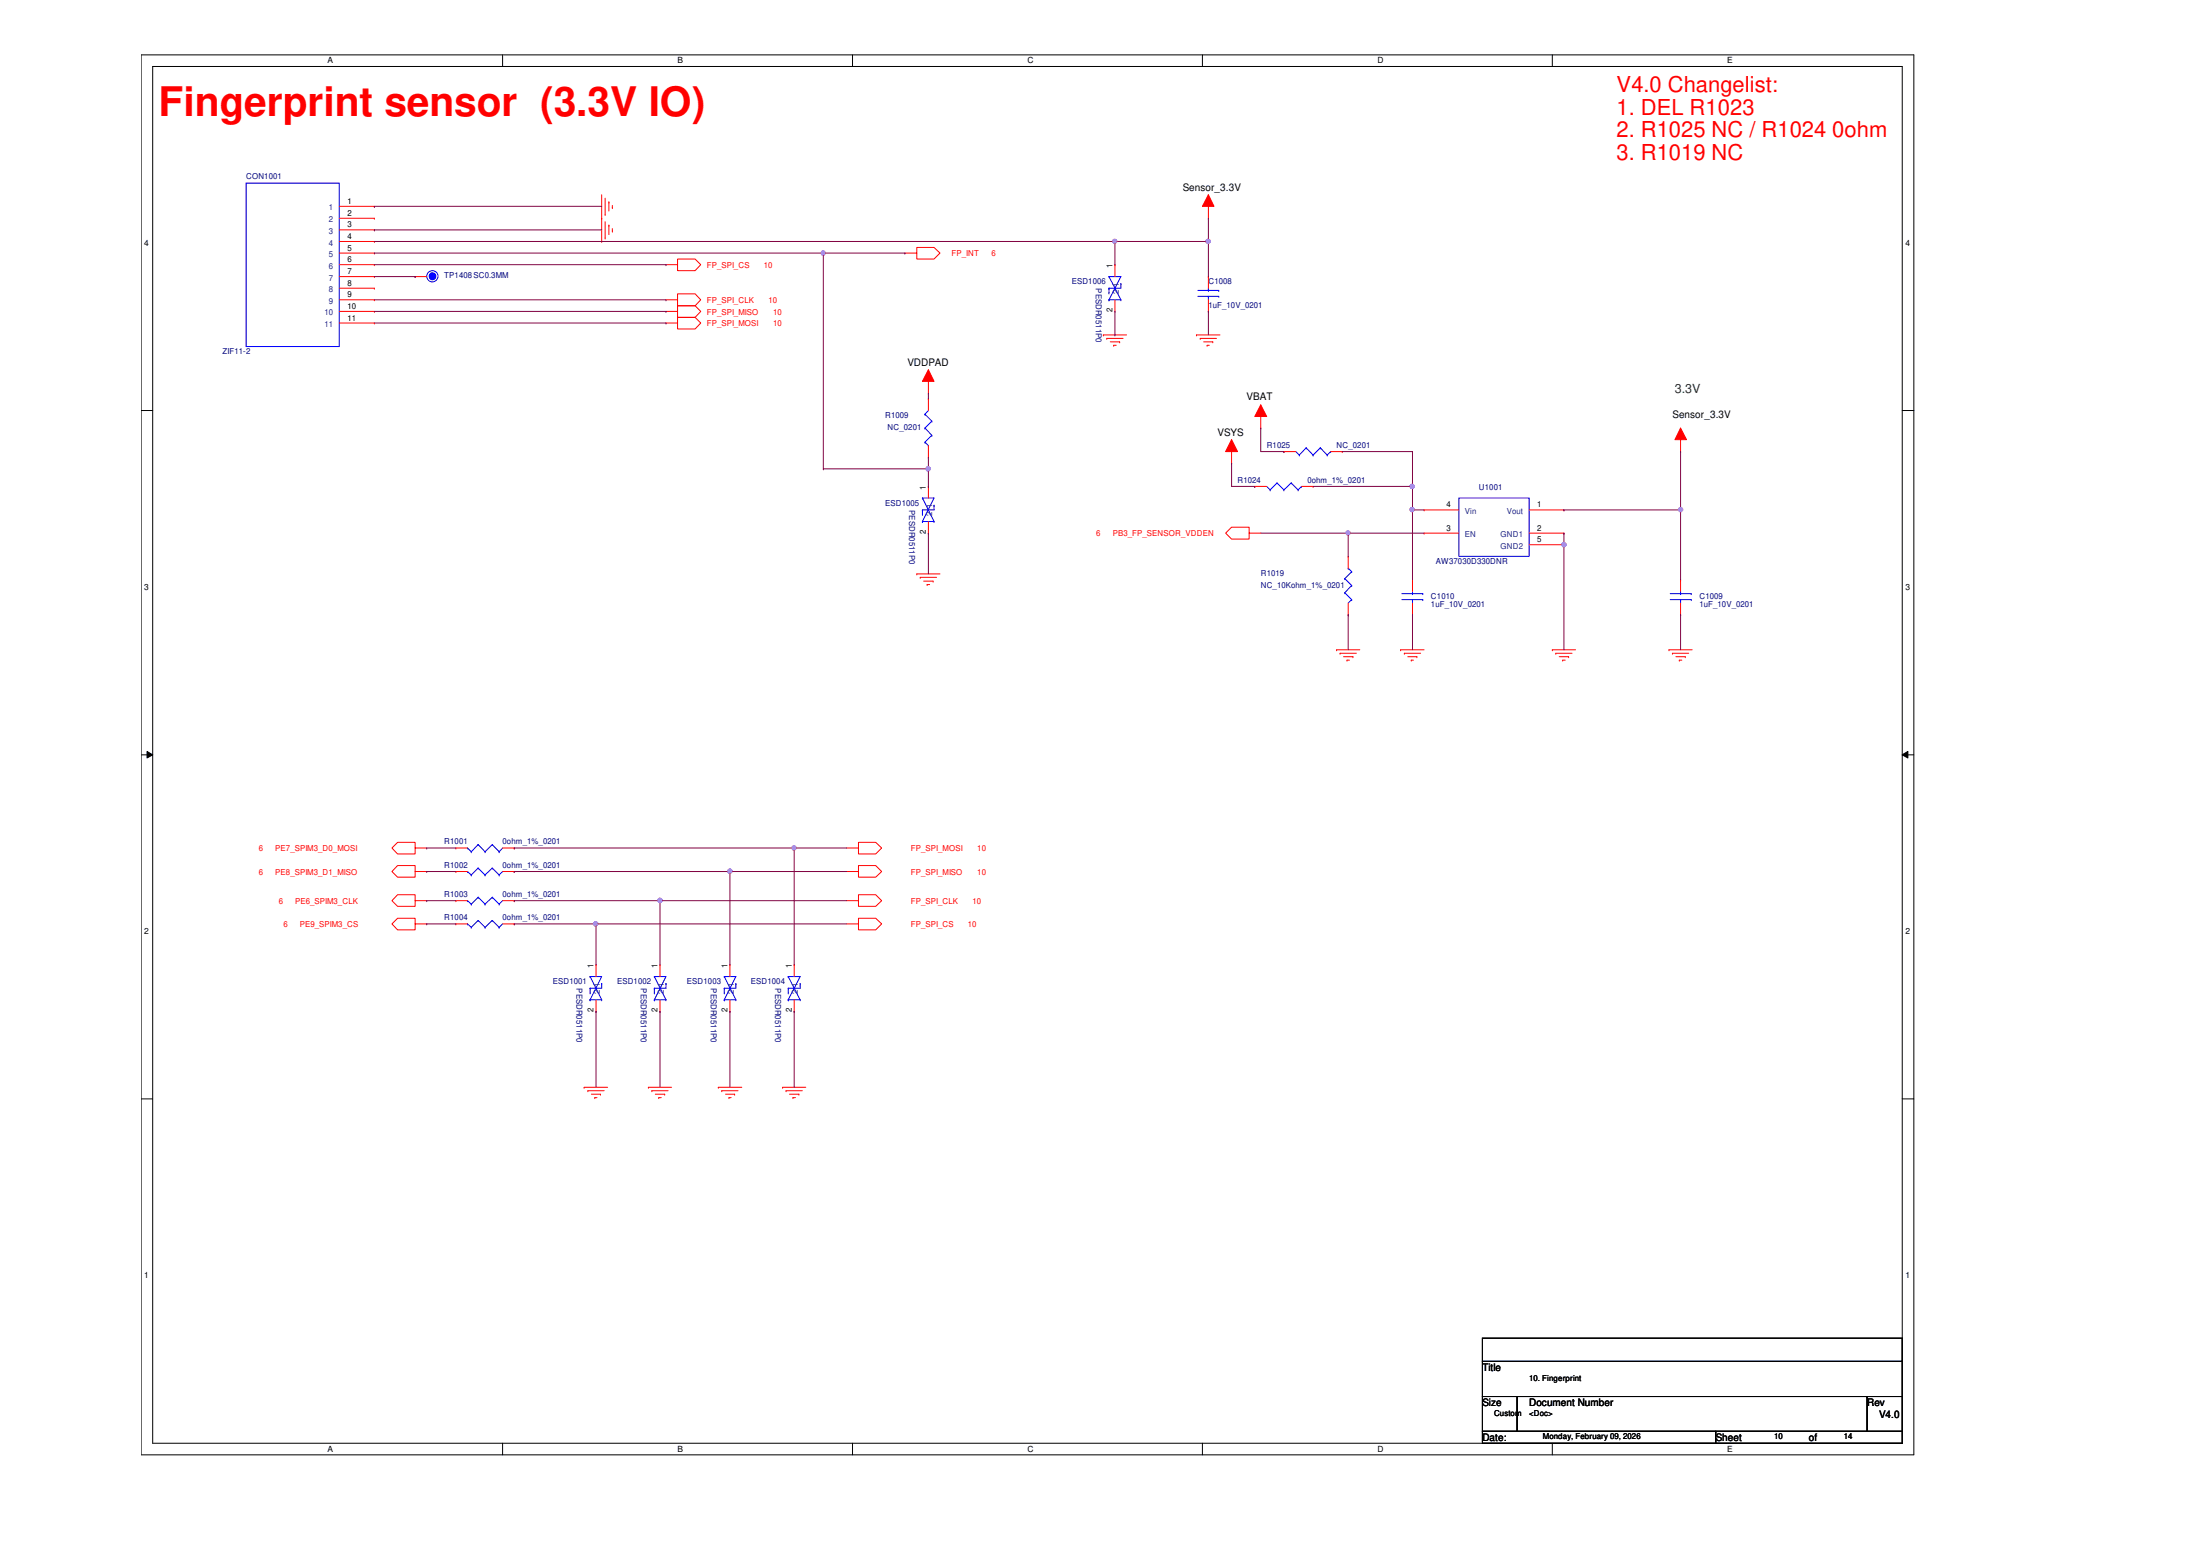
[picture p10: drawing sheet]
<svg xmlns="http://www.w3.org/2000/svg" width="297mm" height="210mm" viewBox="0 0 297 210" stroke-linecap="round" stroke-linejoin="round" font-family="sans-serif">
<path d="M19.1 7.4h239.3v189h-239.3zM20.6 9h236.2v185.8h-236.2z" fill="none" stroke="#000" stroke-width=".14"/>
<g fill="#fff">
<path d="M44.2 7.6h.8v1.2h-.8z"/>
<path d="M44.2 195h.8v1.2h-.8z"/>
</g>
<path d="M67.9 7.4v1.6M67.9 194.8v1.6" fill="none" stroke="#000" stroke-width=".14"/>
<g fill="#fff">
<path d="M91.5 7.6h.7v1.2h-.7z"/>
<path d="M91.5 195h.7v1.2h-.7z"/>
</g>
<path d="M115.1 7.4v1.6M115.1 194.8v1.6" fill="none" stroke="#000" stroke-width=".14"/>
<g fill="#fff">
<path d="M138.7 7.6h.8v1.2h-.8z"/>
<path d="M138.7 195h.8v1.2h-.8z"/>
</g>
<path d="M162.3 7.4v1.6M162.3 194.8v1.6" fill="none" stroke="#000" stroke-width=".14"/>
<g fill="#fff">
<path d="M186 7.6h.7v1.2h-.7z"/>
<path d="M186 195h.7v1.2h-.7z"/>
</g>
<path d="M209.6 7.4v1.6M209.6 194.8v1.6" fill="none" stroke="#000" stroke-width=".14"/>
<g fill="#fff">
<path d="M233.2 7.6h.7v1.2h-.7z"/>
<path d="M233.2 195h.7v1.2h-.7z"/>
<path d="M19.5 32.2h.6v1.2h-.6z"/>
<path d="M257.3 32.2h.6v1.2h-.6z"/>
<path d="M19.5 78.6h.6v1.2h-.6z"/>
<path d="M257.3 78.6h.6v1.2h-.6z"/>
</g>
<path d="M19.1 55.4h1.5M256.8 55.4h1.6" fill="none" stroke="#000" stroke-width=".14"/>
<g fill="#fff">
<path d="M19.5 125.1h.6v1.2h-.6z"/>
<path d="M257.3 125.1h.6v1.2h-.6z"/>
</g>
<path d="M19.1 101.9h1.5M19.9 101.4l.7 .5-.7 .4zM256.8 101.9l.8-.5v.9zM256.8 101.9h1.6" fill="none" stroke="#000" stroke-width=".14"/>
<path d="M19.9 101.4l.7 .5-.7 .4zM256.8 101.9l.8-.5v.9z" fill="#000"/>
<g fill="#fff">
<path d="M19.5 171.5h.6v1.2h-.6z"/>
<path d="M257.3 171.5h.6v1.2h-.6z"/>
</g>
<path d="M19.1 148.3h1.5M256.8 148.3h1.6" fill="none" stroke="#000" stroke-width=".14"/>
<path d="M81.2 29.5h.1M81.2 26.3v3.2M81.7 29h.1M81.7 26.8v2.2M82.2 27.3h.1M82.2 27.3v1.2M82.7 28h.1M82.7 27.7v.3" fill="none" stroke="#f00" stroke-width=".14"/>
<path d="M125.3 49.9l.8 1.6h-1.6z" fill="#f00"/>
<g fill="none" stroke="#f00" stroke-width=".14">
<path d="M125.3 49.9l.8 1.6h-1.6zM125.3 49.9v3.2M161.5 45.2h.1M161.5 45.2h3.2M162.1 45.7h.1M162.1 45.7h2.2M162.5 46.1h1.2M163 46.6h.1M163 46.6h.3M163.7 46.1h.1M189.1 87.7h.1M189.1 87.7h3.2"/>
<path d="M189.6 88.2h.1M189.6 88.2h2.2M190.1 88.6h1.2M190.5 89.1h.1M190.5 89.1h.3M191.3 88.6h.1"/>
</g>
<path d="M170.2 54.7l.8 1.5h-1.6z" fill="#f00"/>
<g fill="none" stroke="#f00" stroke-width=".14">
<path d="M170.2 54.7l.8 1.5h-1.6zM170.2 54.7v3.1M180.5 87.7h.1M180.5 87.7h3.1M180.9 88.2h.1M180.9 88.2h2.2M181.4 88.6h1.3M181.9 89.1h.1M181.9 89.1h.3M182.7 88.6h.1M209.6 87.7h.1M209.6 87.7h3.1"/>
<path d="M210.1 88.2h.1M210.1 88.2h2.2M210.5 88.6h1.3M211 89.1h.1M211 89.1h.3M211.8 88.6h.1M225.3 87.7h.1M225.3 87.7h3.2M225.8 88.2h.1M225.8 88.2h2.2M226.3 88.6h1.2M226.7 89.1h.1"/>
<path d="M226.7 89.1h.4M227.5 88.6h.1"/>
</g>
<path d="M163.2 26.3l.7 1.6h-1.6z" fill="#f00"/>
<path d="M81.2 32.6h.1M81.2 29.5v3.1M81.7 32.1h.1M81.7 29.9v2.2M82.2 30.4h.1M82.2 30.4v1.3M82.7 31.2h.1M82.7 30.9v.3M163.2 26.3l.7 1.6h-1.6zM163.2 26.3v3.2" fill="none" stroke="#f00" stroke-width=".14"/>
<path d="M226.9 57.8l.8 1.6h-1.6z" fill="#f00"/>
<g fill="none" stroke="#f00" stroke-width=".14">
<path d="M149 45.2h.1M149 45.2h3.1M149.4 45.7h.1M149.4 45.7h2.2M149.9 46.1h1.3M150.4 46.6h.1M150.4 46.6h.3M151.2 46.1h.1M226.9 57.8l.8 1.6h-1.6zM226.9 57.8v3.2M123.8 77.5h.1M123.8 77.5h3.1"/>
<path d="M124.2 77.9h.1M124.2 77.9h2.2M124.7 78.4h1.3M125.2 78.9h.1M125.2 78.9h.3M126 78.4h.1M78.9 146.8h.1M78.9 146.8h3.1M79.4 147.2h.1M79.4 147.2h2.2M79.8 147.7h1.3M80.3 148.2h.1"/>
<path d="M80.3 148.2h.3M81.1 147.7h.1M87.5 146.8h.1M87.5 146.8h3.2M88 147.2h.1M88 147.2h2.2M88.5 147.7h1.2M88.9 148.2h.1M88.9 148.2h.4M89.7 147.7h.1M97 146.8h.1M97 146.8h3.2"/>
<path d="M97.5 147.2h.1M97.5 147.2h2.2M98 147.7h1.2M98.4 148.2h.1M98.4 148.2h.3M99.2 147.7h.1M105.7 146.8h.1M105.7 146.8h3.1M106.1 147.2h.1M106.1 147.2h2.2M106.6 147.7h1.3M107.1 148.2h.1"/>
<path d="M107.1 148.2h.3M107.9 147.7h.1"/>
</g>
<path d="M166.3 59.4l.8 1.6h-1.6z" fill="#f00"/>
<g fill="none" stroke="#f00" stroke-width=".14">
<path d="M89.9 35.7h1.6v-.7h2.4l.7 .7-.7 .8h-2.4v-.8M122.2 34.2h1.6v-.8h2.3l.8 .8-.8 .8h-2.3v-.8M163.2 37.3h.1M163.2 37.3v1.6M89.9 40.5h1.6v-.8h2.4l.7 .8-.7 .8h-2.4v-.8M89.9 42h1.6v-.7h2.4l.7 .7-.7 .8h-2.4v-.8M89.9 43.6h1.6v-.8h2.4l.7 .8-.7 .8h-2.4v-.8M163.2 42h.1M163.2 40.5v1.5M166.3 59.4l.8 1.6h-1.6zM166.3 59.4v3.1M125.3 65.7h.1"/>
<path d="M125.3 72h.1M125.3 65.7v1.5M125.3 70.4v1.6M168.7 72v.8h-2.4l-.8-.8 .8-.8h2.4v.8h1.5M169.4 65.7h.1M169.4 65.7h1.6M175.7 65.7h1.6M177.3 65.7h.1M182 75.1h.1M182 75.1v1.6M226.9 78.3h.1M226.9 78.3v1.5"/>
<path d="M182 83h.1M182 81.4v1.6M226.9 83h.1M226.9 81.4v1.6M56 117.6v.8h-2.3l-.8-.8 .8-.8h2.3v.8h1.6M56 114.5v.8h-2.3l-.8-.8 .8-.8h2.3v.8h1.6M114.3 114.5h1.6v-.8h2.3l.8 .8-.8 .8h-2.3v-.8M114.3 117.6h1.6v-.8h2.3l.8 .8-.8 .8h-2.3v-.8M56 124.7v.8h-2.3l-.8-.8 .8-.7h2.3v.7h1.6M56 121.6v.7h-2.3l-.8-.7 .8-.8h2.3v.8h1.6M61.6 121.6h.1M61.6 124.7h.1"/>
<path d="M61.6 121.6h1.5M61.6 124.7h1.5M67.9 121.6h1.5M67.9 124.7h1.5M69.4 121.6h.1M69.4 124.7h.1M98.6 130.2h.1M98.6 136.5h.1M98.6 130.2v1.6M98.6 135v1.5M107.2 130.2h.1M107.2 136.5h.1"/>
<path d="M107.2 130.2v1.6M107.2 135v1.5M114.3 121.6h1.6v-.8h2.3l.8 .8-.8 .7h-2.3v-.7M114.3 124.7h1.6v-.7h2.3l.8 .7-.8 .8h-2.3v-.8"/>
</g>
<path d="M200.2 180.6h56.6v3.2h-56.6zM200.2 183.8h56.6v4.7h-56.6zM200.2 188.5h4.7v4.7h-4.7zM200.2 193.2h31.4v1.6h-31.4zM204.9 188.5h47.2v4.7h-47.2zM231.6 193.2h25.2v1.6h-25.2zM252.1 188.5h4.7v4.7h-4.7z" fill="none" stroke="#000" stroke-width=".14"/>
<g fill="none" stroke="#00f" stroke-width=".14">
<path d="M161.7 39.2h2.8M163.2 39.2h.1M163.2 38.9v.3M164.5 39.2h.1M161.7 40h2.8M163.2 40h.1M163.2 40v.5M164.5 40h.1M124.5 70.4h.1M124.5 67.2h.1M124.5 68.8h.1M124.5 69.4h.1"/>
<path d="M124.5 67.2h1.6l-1.6 3.2M124.5 67.2l1.6 3.2M124.5 70.4h1.6M124.5 68.8v.6M126.1 70.4h.1M126.1 68.2h.1M126.1 68.2v.6h-1.6M171 65.7l.5 .4M171.5 66.1h.1M172.4 65.2h.1M172.4 65.2l-.9 .9M172.4 65.2l1 .9"/>
<path d="M173.4 66.1h.1M174.3 65.2h.1M174.3 65.2l-.9 .9M174.3 65.2l1 .9M175.3 66.1h.1M175.7 65.7h.1M175.7 65.7l-.4 .4M181.6 78.1h.1M181.6 78.1l.9 .9M182 76.7h.1M182 76.7l.5 .5M182.5 79h.1"/>
<path d="M182.5 77.2h.1M182.5 79l-.9 1M182.5 77.2l-.9 .9M226.9 79.8v.3M181.6 80h.1M181.6 80l.9 .9M182.5 80.9h.1M182.5 80.9l-.5 .5M225.5 80.9h2.8M225.5 80.1h2.8M226.9 80.1h.1M226.9 80.9h.1"/>
<path d="M226.9 80.9v.5M228.3 80.9h.1M228.3 80.1h.1M63.1 121.6h.1M63.1 124.7h.1M63.1 121.6l.5 .4M63.1 124.7l.5 .5M63.6 122h.1M63.6 125.2h.1M64.6 121.1h.1M64.6 124.2h.1M64.6 121.1l.9 .9"/>
<path d="M64.6 121.1l-1 .9M64.6 124.2l.9 1M64.6 124.2l-1 1M65.5 122h.1M65.5 125.2h.1M66.5 121.1h.1M66.5 124.2h.1M66.5 121.1l.9 .9M66.5 121.1l-1 .9M66.5 124.2l.9 1M66.5 124.2l-1 1M67.4 122h.1"/>
<path d="M67.4 125.2h.1M67.9 121.6l-.5 .4M67.9 124.7l-.5 .5M97.8 135h.1M97.8 131.8h.1M97.8 133.4h.1M97.8 134h.1M97.8 131.8h1.6l-1.6 3.2M97.8 131.8l1.6 3.2M97.8 135h1.6M97.8 133.4v.6M99.4 135h.1"/>
<path d="M99.4 132.8h.1M99.4 132.8v.6h-1.6M106.4 135h.1M106.4 131.8h.1M106.4 133.4h.1M106.4 134h.1M106.4 131.8h1.6l-1.6 3.2M106.4 135h1.6M106.4 131.8l1.6 3.2M106.4 133.4v.6M108 135h.1M108 132.8h.1"/>
<path d="M108 132.8v.6h-1.6"/>
</g>
<circle cx="58.4" cy="37.3" r=".46" fill="#00f"/>
<g fill="none" stroke="#00f" stroke-width=".14">
<path d="M33.2 24.7h12.6v22.1h-12.6zM149.7 37.3h.1M149.7 38.9h.1M149.7 39.5h.1M149.7 37.3h1.6l-1.6 3.2M149.7 37.3l1.6 3.2M149.7 38.9v.6M151.3 38.3h.1M151.3 38.3v.6h-1.6M124.9 55.9h.1M124.9 57.8h.1M124.9 59.7h.1"/>
<path d="M124.9 55.9l.9 1M124.9 57.8l.9 1M124.9 59.7l.4 .5M125.3 55.4l-.4 .5M125.8 56.9h.1M125.8 58.8h.1M125.8 56.9l-.9 .9M125.8 58.8l-.9 .9M149.7 40.5h.1M149.7 40.5h1.6M151.3 40.5h.1M125.3 60.2h.1"/>
<path d="M175 61l.4 .4M175.4 61.4h.1M176.4 60.5h.1M176.4 60.5l-1 .9M176.4 60.5l.9 .9M177.3 61.4h.1M178.3 60.5h.1M178.3 60.5l-1 .9M178.3 60.5l.9 .9M179.2 61.4h.1M179.7 61h.1M179.7 61l-.5 .4"/>
<path d="M190.7 79.8v.3M197 67.2h9.5v7.9h-9.5zM189.3 80.9h2.8M189.3 80.1h2.8M190.7 80.1h.1M190.7 80.9h.1M190.7 80.9v.5M192.1 80.9h.1M192.1 80.1h.1M63.1 114.5h.1M63.1 117.6h.1M63.1 114.5l.5 .5"/>
<path d="M63.1 117.6l.5 .5M63.6 115h.1M63.6 118.1h.1M64.6 114h.1M64.6 117.2h.1M64.6 114l.9 1M64.6 114l-1 1M64.6 117.2l.9 .9M64.6 117.2l-1 .9M65.5 115h.1M65.5 118.1h.1M66.5 114h.1"/>
<path d="M66.5 117.2h.1M66.5 114l.9 1M66.5 114l-1 1M66.5 117.2l.9 .9M66.5 117.2l-1 .9M67.4 115h.1M67.4 118.1h.1M67.9 114.5l-.5 .5M67.9 117.6l-.5 .5M79.7 135h.1M79.7 131.8h.1M79.7 133.4h.1"/>
<path d="M79.7 134h.1M79.7 131.8h1.5l-1.5 3.2M79.7 131.8l1.5 3.2M79.7 135h1.5M79.7 133.4v.6M81.2 135h.1M81.2 132.8h.1M81.2 132.8v.6h-1.5M88.3 135h.1M88.3 131.8h.1M88.3 133.4h.1M88.3 134h.1"/>
<path d="M88.3 131.8h1.6l-1.6 3.2M88.3 135h1.6M88.3 131.8l1.6 3.2M88.3 133.4v.6M89.9 135h.1M89.9 132.8h.1M89.9 132.8v.6h-1.6"/>
<circle cx="58.4" cy="37.3" r=".46"/>
<circle cx="58.4" cy="37.3" r=".76"/>
</g>
<g fill="none" stroke="#f00" stroke-width=".14">
<path d="M45.8 37.3h4.7M45.8 27.9h4.7M45.8 29.5h4.7M45.8 31h4.7M45.8 32.6h4.7M45.8 34.2h4.7M45.8 35.7h4.7M45.8 38.9h4.7M50.5 27.9h.1M50.5 29.5h.1M50.5 31h.1M50.5 32.6h.1"/>
<path d="M50.5 34.2h.1M50.5 35.7h.1M50.5 37.3h.1M50.5 38.9h.1M56 37.3h.1M56 37.3h1.6M150.5 35.7h.1M150.5 35.7v1.6M45.8 40.5h4.7M45.8 42h4.7M45.8 43.6h4.7M50.5 40.5h.1"/>
<path d="M50.5 42h.1M50.5 43.6h.1M125.3 53.8h.1M125.3 53.8v1.6M150.5 42h.1M150.5 40.5v1.5M125.3 61.7h.1M125.3 60.2v1.5M173.4 61h.1M173.4 61h1.6M179.7 61h1.5M181.2 61h.1"/>
<path d="M190.7 78.3h.1M190.7 78.3v1.5M192.3 72h.1M192.3 68.8h.1M192.3 68.8h4.7M192.3 72h4.7M206.5 68.8h4.7M206.5 72h4.7M206.5 73.5h4.7M211.2 68.8h.1M211.2 72h.1M211.2 73.5h.1"/>
<path d="M190.7 83h.1M190.7 81.4v1.6M61.6 114.5h.1M61.6 117.6h.1M61.6 114.5h1.5M61.6 117.6h1.5M67.9 114.5h1.5M67.9 117.6h1.5M69.4 114.5h.1M69.4 117.6h.1M80.5 130.2h.1M80.5 136.5h.1"/>
<path d="M80.5 130.2v1.6M80.5 135v1.5M89.1 130.2h.1M89.1 136.5h.1M89.1 130.2v1.6M89.1 135v1.5"/>
</g>
<path d="M50.5 27.9h.1M50.5 27.9h30.7M50.5 34.2h60.7M111.2 34.2h.1" fill="none" stroke="#800040" stroke-width=".14"/>
<circle cx="111.1" cy="34.2" r=".29" fill="#f0f"/>
<circle cx="111.1" cy="34.2" r=".29" fill="none" stroke="#f0f" stroke-width=".14"/>
<path d="M50.5 32.6h100M150.5 32.6h.1M125.3 63.3h.1M125.3 61.7v1.6" fill="none" stroke="#800040" stroke-width=".14"/>
<circle cx="150.5" cy="32.6" r=".29" fill="#f0f"/>
<circle cx="150.5" cy="32.6" r=".29" fill="none" stroke="#f0f" stroke-width=".14"/>
<path d="M163.2 32.6h.1M163.2 32.6v4.7M163.2 42h.1M163.2 42v3.2M170.2 72h11.8M182 72h.1" fill="none" stroke="#800040" stroke-width=".14"/>
<circle cx="182" cy="71.9" r=".29" fill="#f0f"/>
<circle cx="182" cy="71.9" r=".29" fill="none" stroke="#f0f" stroke-width=".14"/>
<path d="M182 72h.1M182 72h10.3M190.7 65.7h.1M190.7 61v4.7M211.2 68.8h.1M211.2 72h.1M211.2 73.5h.1M211.2 68.8h15.7M211.2 72v15.7M226.9 83h.1M226.9 83v4.7" fill="none" stroke="#800040" stroke-width=".14"/>
<circle cx="211.2" cy="73.5" r=".3" fill="#f0f"/>
<circle cx="211.2" cy="73.5" r=".3" fill="none" stroke="#f0f" stroke-width=".14"/>
<g fill="none" stroke="#800040" stroke-width=".14">
<path d="M163.2 29.5h.1M163.2 29.5v3.1M170.2 57.8h.1M170.2 57.8v3.2h3.2M173.4 61h.1M181.2 61h9.5M182 72h.1M182 72v3.1M190.7 61h.1M182 83h.1M182 83v4.7M190.7 83h.1"/>
<path d="M190.7 83v4.7"/>
</g>
<circle cx="163.1" cy="32.6" r=".29" fill="#f0f"/>
<circle cx="163.1" cy="32.6" r=".29" fill="none" stroke="#f0f" stroke-width=".14"/>
<path d="M50.5 31h.1M50.5 31h30.7M50.5 40.5h39.4M50.5 42h39.4M50.5 43.6h39.4M89.9 40.5h.1M89.9 42h.1M89.9 43.6h.1M226.9 68.8h.1M226.9 68.8v9.5M69.4 117.6h.1M69.4 117.6h29.2" fill="none" stroke="#800040" stroke-width=".14"/>
<circle cx="98.6" cy="117.6" r=".3" fill="#f0f"/>
<circle cx="98.6" cy="117.6" r=".3" fill="none" stroke="#f0f" stroke-width=".14"/>
<path d="M69.4 121.6h.1M69.4 121.6h19.7" fill="none" stroke="#800040" stroke-width=".14"/>
<circle cx="89.1" cy="121.5" r=".3" fill="#f0f"/>
<circle cx="89.1" cy="121.5" r=".3" fill="none" stroke="#f0f" stroke-width=".14"/>
<path d="M69.4 124.7h.1M69.4 124.7h11.1" fill="none" stroke="#800040" stroke-width=".14"/>
<circle cx="80.4" cy="124.7" r=".3" fill="#f0f"/>
<circle cx="80.4" cy="124.7" r=".3" fill="none" stroke="#f0f" stroke-width=".14"/>
<path d="M57.6 117.6h.1M57.6 114.5h.1M57.6 117.6h4M57.6 114.5h4M69.4 114.5h.1M69.4 114.5h37.8M57.6 124.7h.1M57.6 121.6h.1M57.6 124.7h4M57.6 121.6h4" fill="none" stroke="#800040" stroke-width=".14"/>
<circle cx="107.2" cy="114.5" r=".29" fill="#f0f"/>
<circle cx="107.2" cy="114.5" r=".29" fill="none" stroke="#f0f" stroke-width=".14"/>
<path d="M50.5 35.7h39.4M89.9 35.7h.1M125.3 53.1h.1M125.3 53.1v.7M226.9 61h.1M226.9 61v7.8" fill="none" stroke="#800040" stroke-width=".14"/>
<circle cx="226.9" cy="68.8" r=".3" fill="#f0f"/>
<circle cx="226.9" cy="68.8" r=".3" fill="none" stroke="#f0f" stroke-width=".14"/>
<g fill="none" stroke="#800040" stroke-width=".14">
<path d="M150.5 32.6h.1M150.5 32.6v3.1M150.5 32.6h12.7M163.2 32.6h.1M150.5 45.2h.1M150.5 42v3.2M125.3 72h.1M125.3 72v5.5M177.3 65.7h13.4M190.7 65.7h.1M190.7 68.8h.1M190.7 65.7v3.1"/>
<path d="M98.6 117.6h.1M98.6 117.6v12.6M98.6 117.6h15.7M107.2 114.5h.1M107.2 114.5v15.7M107.2 114.5h7.1M80.5 136.5h.1M80.5 124.7h.1M80.5 124.7v5.5M80.5 136.5v10.3M80.5 124.7h33.8M89.1 136.5h.1"/>
<path d="M89.1 121.6h.1M89.1 121.6v8.6M89.1 136.5v10.3M89.1 121.6h25.2M98.6 136.5h.1M98.6 136.5v10.3M107.2 136.5h.1M107.2 136.5v10.3"/>
</g>
<circle cx="190.7" cy="65.7" r=".3" fill="#f0f"/>
<circle cx="190.7" cy="65.7" r=".3" fill="none" stroke="#f0f" stroke-width=".14"/>
<path d="M111.2 34.2v29.1M111.2 63.3h.1M111.2 63.3h14.1M125.3 63.3h.1M125.3 65.7h.1M125.3 63.3v2.4M166.3 62.5h.1M166.3 62.5v3.2h3.1M169.4 65.7h.1" fill="none" stroke="#800040" stroke-width=".14"/>
<circle cx="125.3" cy="63.3" r=".3" fill="#f0f"/>
<circle cx="125.3" cy="63.3" r=".3" fill="none" stroke="#f0f" stroke-width=".14"/>
<path d="M111.2 34.2h11M122.2 34.2h.1M190.7 68.8h.1M190.7 68.8v9.5" fill="none" stroke="#800040" stroke-width=".14"/>
<circle cx="190.7" cy="68.8" r=".3" fill="#f0f"/>
<circle cx="190.7" cy="68.8" r=".3" fill="none" stroke="#f0f" stroke-width=".14"/>
<path d="M50.5 37.3h5.5M56 37.3h.1M190.7 68.8h.1M190.7 68.8h1.6" fill="none" stroke="#800040" stroke-width=".14"/>
<circle cx="111.1" cy="34.2" r=".29" fill="#f0f"/>
<circle cx="111.1" cy="34.2" r=".29" fill="none" stroke="#f0f" stroke-width=".14"/>
<circle cx="150.5" cy="32.6" r=".29" fill="#f0f"/>
<circle cx="150.5" cy="32.6" r=".29" fill="none" stroke="#f0f" stroke-width=".14"/>
<circle cx="182" cy="71.9" r=".29" fill="#f0f"/>
<circle cx="182" cy="71.9" r=".29" fill="none" stroke="#f0f" stroke-width=".14"/>
<circle cx="211.2" cy="73.5" r=".3" fill="#f0f"/>
<circle cx="211.2" cy="73.5" r=".3" fill="none" stroke="#f0f" stroke-width=".14"/>
<circle cx="163.1" cy="32.6" r=".29" fill="#f0f"/>
<circle cx="163.1" cy="32.6" r=".29" fill="none" stroke="#f0f" stroke-width=".14"/>
<circle cx="98.6" cy="117.6" r=".3" fill="#f0f"/>
<circle cx="98.6" cy="117.6" r=".3" fill="none" stroke="#f0f" stroke-width=".14"/>
<circle cx="89.1" cy="121.5" r=".3" fill="#f0f"/>
<circle cx="89.1" cy="121.5" r=".3" fill="none" stroke="#f0f" stroke-width=".14"/>
<circle cx="80.4" cy="124.7" r=".3" fill="#f0f"/>
<circle cx="80.4" cy="124.7" r=".3" fill="none" stroke="#f0f" stroke-width=".14"/>
<circle cx="107.2" cy="114.5" r=".29" fill="#f0f"/>
<circle cx="107.2" cy="114.5" r=".29" fill="none" stroke="#f0f" stroke-width=".14"/>
<circle cx="226.9" cy="68.8" r=".3" fill="#f0f"/>
<circle cx="226.9" cy="68.8" r=".3" fill="none" stroke="#f0f" stroke-width=".14"/>
<circle cx="190.7" cy="65.7" r=".3" fill="#f0f"/>
<circle cx="190.7" cy="65.7" r=".3" fill="none" stroke="#f0f" stroke-width=".14"/>
<circle cx="125.3" cy="63.3" r=".3" fill="#f0f"/>
<circle cx="125.3" cy="63.3" r=".3" fill="none" stroke="#f0f" stroke-width=".14"/>
<circle cx="190.7" cy="68.8" r=".3" fill="#f0f"/>
<circle cx="190.7" cy="68.8" r=".3" fill="none" stroke="#f0f" stroke-width=".14"/>
<text font-size="5.5" fill="#f00" x="21.4" y="15.7">Fingerprint sensor (3.3V IO)</text>
<g font-size="3" fill="#f00">
<text x="218.3" y="12.4">V4.0 Changelist:</text>
<text x="218.3" y="15.5">1. DEL R1023</text>
<text x="218.3" y="18.5">2. R1025 NC / R1024 0ohm</text>
<text x="218.3" y="21.6">3. R1019 NC</text>
</g>
<text font-size="1.7" fill="#008000" x="226.1" y="53">3.3V</text>
<g font-size="1.4">
<text x="159.7" y="25.7">Sensor_3.3V</text>
<text x="122.5" y="49.4">VDDPAD</text>
<text x="164.4" y="58.8">VSYS</text>
<text x="168.3" y="54.1">VBAT</text>
<text x="225.8" y="56.4">Sensor_3.3V</text>
<text x="200.2" y="185.1">Title</text>
<text x="200.2" y="189.8">Size</text>
<text x="206.5" y="189.8">Document Number</text>
<text x="252.1" y="189.8">Rev</text>
<text x="253.7" y="191.4">V4.0</text>
<text x="200.2" y="194.5">Date:</text>
<text x="231.6" y="194.5">Sheet</text>
<text x="244.2" y="194.5">of</text>
</g>
<g font-size="1.1">
<text x="44.2" y="8.6">A</text>
<text x="91.5" y="8.6">B</text>
<text x="138.7" y="8.6">C</text>
<text x="186" y="8.6">D</text>
<text x="233.2" y="8.6">E</text>
<text x="46.9" y="27.5">1</text>
<text x="46.9" y="29.1">2</text>
<text x="19.5" y="33.1">4</text>
<text x="46.9" y="30.7">3</text>
<text x="46.9" y="32.3">4</text>
<text x="46.9" y="33.8">5</text>
<text x="46.9" y="35.4">6</text>
<text x="257.3" y="33.1">4</text>
<text x="46.9" y="37">7</text>
<text x="46.9" y="38.6">8</text>
<text x="46.9" y="40.1">9</text>
<text x="46.9" y="41.7">10</text>
<text x="150.2" y="36.2" transform="rotate(-90 150.2 36.2)">1</text>
<text x="46.9" y="43.3">11</text>
<text x="150.2" y="42.2" transform="rotate(-90 150.2 42.2)">2</text>
<text x="125" y="66.1" transform="rotate(-90 125 66.1)">1</text>
<text x="195.3" y="71.6">3</text>
<text x="195.3" y="68.5">4</text>
<text x="207.6" y="68.5">1</text>
<text x="207.6" y="71.6">2</text>
<text x="125" y="72.1" transform="rotate(-90 125 72.1)">2</text>
<text x="207.6" y="73.2">5</text>
<text x="19.5" y="79.6">3</text>
<text x="257.3" y="79.6">3</text>
<text x="19.5" y="126.1">2</text>
<text x="80.1" y="130.7" transform="rotate(-90 80.1 130.7)">1</text>
<text x="88.8" y="130.7" transform="rotate(-90 88.8 130.7)">1</text>
<text x="98.2" y="130.7" transform="rotate(-90 98.2 130.7)">1</text>
<text x="106.9" y="130.7" transform="rotate(-90 106.9 130.7)">1</text>
<text x="257.3" y="126.1">2</text>
<text x="80.1" y="136.7" transform="rotate(-90 80.1 136.7)">2</text>
<text x="88.8" y="136.7" transform="rotate(-90 88.8 136.7)">2</text>
<text x="98.2" y="136.7" transform="rotate(-90 98.2 136.7)">2</text>
<text x="106.9" y="136.7" transform="rotate(-90 106.9 136.7)">2</text>
<text x="19.5" y="172.5">1</text>
<text x="257.3" y="172.5">1</text>
<text x="201.7" y="191.1">Custom</text>
<text x="206.5" y="191.1">&lt;Doc&gt;</text>
<text x="206.5" y="186.4">10. Fingerprint</text>
<text x="44.2" y="196">A</text>
<text x="91.5" y="196">B</text>
<text x="138.7" y="196">C</text>
<text x="186" y="196">D</text>
<text x="208.3" y="194.3">Monday, February 09, 2026</text>
<text x="233.2" y="196">E</text>
<text x="239.5" y="194.3">10</text>
<text x="249" y="194.3">14</text>
</g>
<g font-size="1.1" fill="#000080">
<text x="33.2" y="24.2">CON1001</text>
<text x="60" y="37.6">TP1408SC0.3MM</text>
<text x="144.7" y="38.4">ESD1006</text>
<text x="148" y="38.9" transform="rotate(90 148 38.9)">PESDR0511P0</text>
<text x="163.2" y="38.4">C1008</text>
<text x="163.2" y="41.5">1uF_10V_0201</text>
<text x="30.1" y="47.8">ZIF11-2</text>
<text x="119.5" y="56.5">R1009</text>
<text x="119.8" y="58.1">NC_0201</text>
<text x="167.1" y="65.2">R1024</text>
<text x="171" y="60.4">R1025</text>
<text x="176.5" y="65.2">0ohm_1%_0201</text>
<text x="180.5" y="60.4">NC_0201</text>
<text x="119.5" y="68.3">ESD1005</text>
<text x="122.8" y="68.8" transform="rotate(90 122.8 68.8)">PESDR0511P0</text>
<text x="199.7" y="66.1">U1001</text>
<text x="170.2" y="77.8">R1019</text>
<text x="193.8" y="76.2">AW37030D330DNR</text>
<text x="170.2" y="79.3">NC_10Kohm_1%_0201</text>
<text x="193.2" y="80.9">C1010</text>
<text x="193.2" y="82">1uF_10V_0201</text>
<text x="229.4" y="80.9">C1009</text>
<text x="229.4" y="82">1uF_10V_0201</text>
<text x="60" y="114">R1001</text>
<text x="67.9" y="114">0ohm_1%_0201</text>
<text x="60" y="117.1">R1002</text>
<text x="67.9" y="117.1">0ohm_1%_0201</text>
<text x="60" y="121.1">R1003</text>
<text x="60" y="124.2">R1004</text>
<text x="67.9" y="121.1">0ohm_1%_0201</text>
<text x="67.9" y="124.2">0ohm_1%_0201</text>
<text x="74.6" y="132.9">ESD1001</text>
<text x="77.9" y="133.4" transform="rotate(90 77.9 133.4)">PESDR0511P0</text>
<text x="83.3" y="132.9">ESD1002</text>
<text x="86.5" y="133.4" transform="rotate(90 86.5 133.4)">PESDR0511P0</text>
<text x="92.8" y="132.9">ESD1003</text>
<text x="96" y="133.4" transform="rotate(90 96 133.4)">PESDR0511P0</text>
<text x="101.4" y="132.9">ESD1004</text>
<text x="104.6" y="133.4" transform="rotate(90 104.6 133.4)">PESDR0511P0</text>
</g>
<g font-size="1.1" fill="#004080">
<text x="44.4" y="28.4">1</text>
<text x="44.4" y="30">2</text>
<text x="44.4" y="31.6">3</text>
<text x="44.4" y="33.1">4</text>
<text x="44.4" y="34.7">5</text>
<text x="44.4" y="36.3">6</text>
<text x="44.4" y="37.9">7</text>
<text x="44.4" y="39.5">8</text>
<text x="44.4" y="41">9</text>
<text x="151" y="39.7" transform="rotate(-90 151 39.7)">2</text>
<text x="151" y="38.7" transform="rotate(-90 151 38.7)">1</text>
<text x="43.8" y="42.6">10</text>
<text x="43.8" y="44.2">11</text>
<text x="125.9" y="69.6" transform="rotate(-90 125.9 69.6)">2</text>
<text x="125.9" y="68.6" transform="rotate(-90 125.9 68.6)">1</text>
<text x="197.8" y="69.4">Vin</text>
<text x="203.5" y="69.4">Vout</text>
<text x="197.8" y="72.5">EN</text>
<text x="202.6" y="72.5">GND1</text>
<text x="202.6" y="74.1">GND2</text>
<text x="81" y="134.2" transform="rotate(-90 81 134.2)">2</text>
<text x="81" y="133.2" transform="rotate(-90 81 133.2)">1</text>
<text x="89.6" y="134.2" transform="rotate(-90 89.6 134.2)">2</text>
<text x="89.6" y="133.2" transform="rotate(-90 89.6 133.2)">1</text>
<text x="99.1" y="134.2" transform="rotate(-90 99.1 134.2)">2</text>
<text x="99.1" y="133.2" transform="rotate(-90 99.1 133.2)">1</text>
<text x="107.7" y="134.2" transform="rotate(-90 107.7 134.2)">2</text>
<text x="107.7" y="133.2" transform="rotate(-90 107.7 133.2)">1</text>
</g>
<g font-size="1.1" fill="#f00">
<text x="128.5" y="34.6">FP_INT</text>
<text x="133.9" y="34.6">6</text>
<text x="95.4" y="40.9">FP_SPI_CLK</text>
<text x="95.4" y="36.2">FP_SPI_CS</text>
<text x="103.1" y="36.2">10</text>
<text x="103.8" y="40.9">10</text>
<text x="95.4" y="42.5">FP_SPI_MISO</text>
<text x="95.4" y="44.1">FP_SPI_MOSI</text>
<text x="104.4" y="44.1">10</text>
<text x="104.4" y="42.5">10</text>
<text x="148" y="72.4">6</text>
<text x="150.2" y="72.4">PB3_FP_SENSOR_VDDEN</text>
<text x="35" y="114.9">6</text>
<text x="35" y="118.1">6</text>
<text x="37.2" y="118.1">PE8_SPIM3_D1_MISO</text>
<text x="37.2" y="114.9">PE7_SPIM3_D0_MOSI</text>
<text x="123" y="114.9">FP_SPI_MOSI</text>
<text x="123" y="118.1">FP_SPI_MISO</text>
<text x="132" y="114.9">10</text>
<text x="132" y="118.1">10</text>
<text x="37.6" y="122">6</text>
<text x="38.3" y="125.1">6</text>
<text x="39.8" y="122">PE6_SPIM3_CLK</text>
<text x="40.5" y="125.1">PE9_SPIM3_CS</text>
<text x="123" y="122">FP_SPI_CLK</text>
<text x="123" y="125.1">FP_SPI_CS</text>
<text x="130.7" y="125.1">10</text>
<text x="131.3" y="122">10</text>
</g>
</svg>
